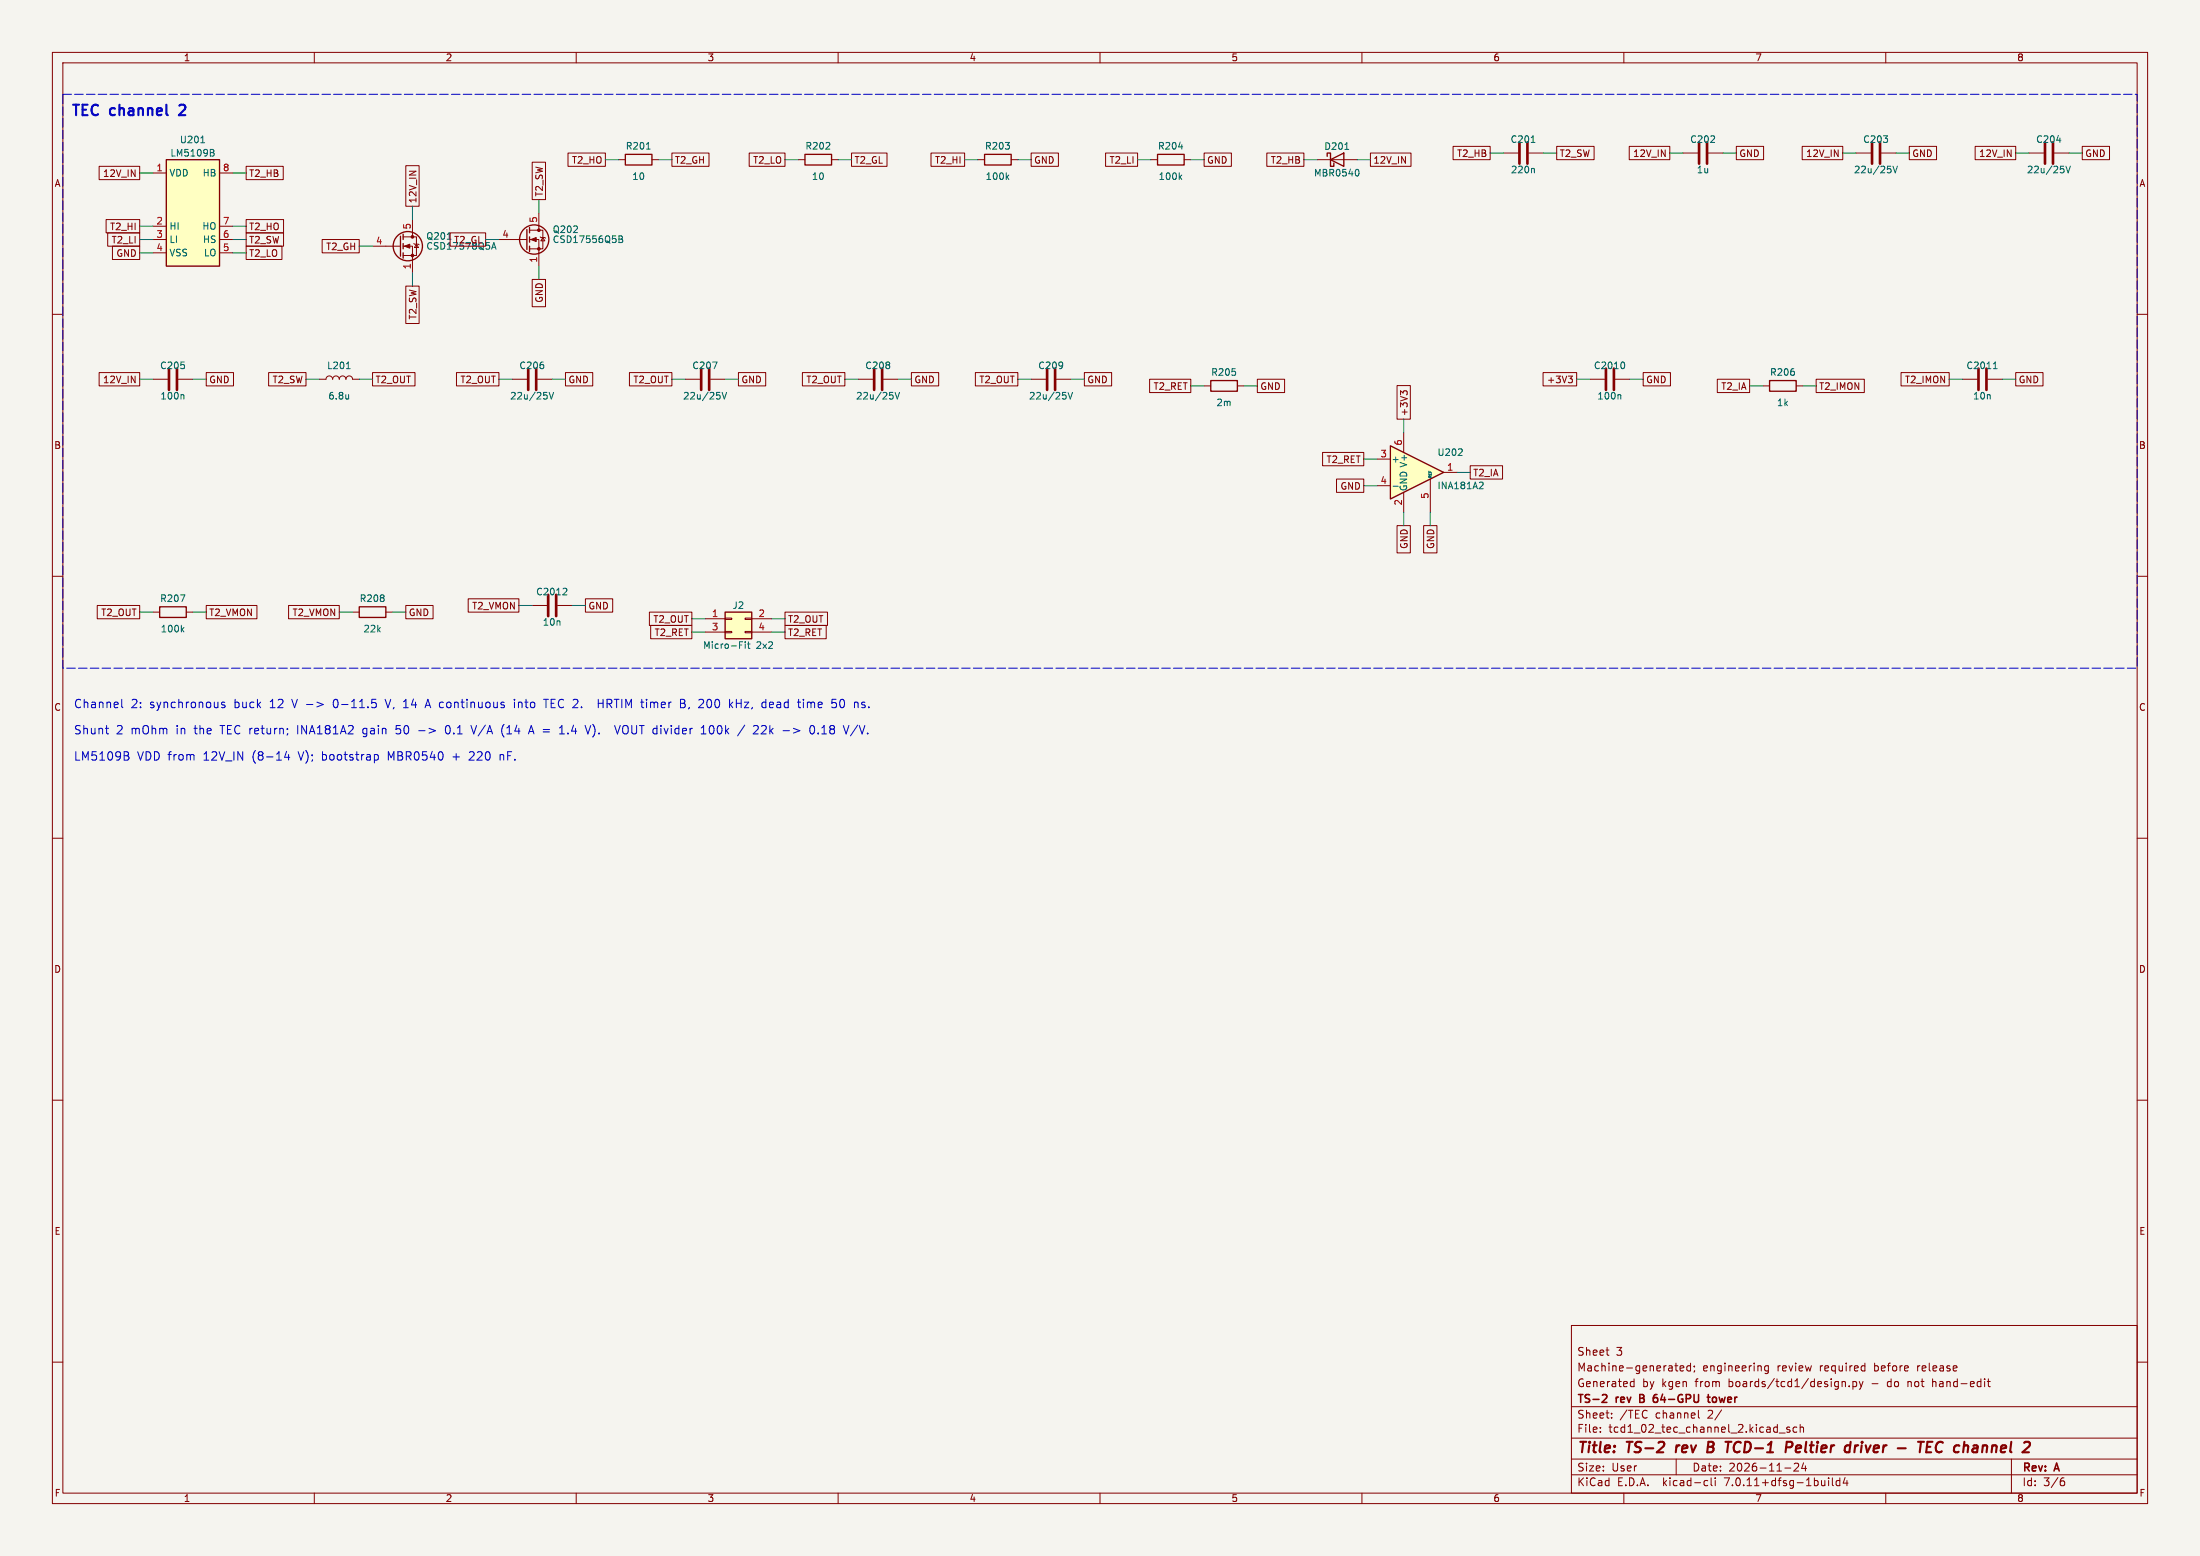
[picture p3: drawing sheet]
<svg xmlns="http://www.w3.org/2000/svg" width="420mm" height="297mm" viewBox="0 0 420 297" stroke-linecap="round" stroke-linejoin="round" font-family="sans-serif">
<path d="M0 0h420v297h-420z" fill="#f5f4ef" stroke="#f5f4ef" stroke-width=".19"/>
<g fill="none" stroke="#840000" stroke-width=".19">
<path d="M10 10h400v277h-400zM12 12h396v273h-396zM60 10v2M110 10v2M160 10v2M210 10v2M260 10v2M310 10v2M360 10v2M186.7 30.5h1.3M193 30.5h1.3M219.7 30.5h1.3"/>
<path d="M226.1 30.5h1.2M251.5 30.5h7.6M287 29.2h2.8M291.8 29.2h2.8M321.3 29.2h2.8M326.1 29.2h2.8M354.3 29.2h2.8M359.2 29.2h2.7M387.3 29.2h2.8M392.2 29.2h2.8M10 60h2M95.2 45.7h5.4"/>
<path d="M101.1 45.7h1.8v5.1M101.1 43.9h2.5v3.6h-2.5M102.9 40.6v3.3M103.1 45.2l1 .3M103.6 45.3l.4 .7h-.7zM408 60h2M61 72.4h1.2a.64 .64 0 0 1 .7-.6 .64 .64 0 0 1 .6 .6 .64 .64 0 0 1 .6-.6 .64 .64 0 0 1 .7 .6 .64 .64 0 0 1 .6-.6 .64 .64 0 0 1 .6 .6 .64 .64 0 0 1 .7-.6 .64 .64 0 0 1 .6 .6h1.3M97.8 72.4h2.8M102.6 72.4h2.8M130.8 72.4h2.8M135.6 72.4h2.8M163.8 72.4h2.8"/>
<path d="M168.7 72.4h2.7M196.8 72.4h2.8M201.7 72.4h2.8M229.9 73.7h1.2M236.2 73.7h1.3M303.5 72.4h2.8M308.4 72.4h2.7M336.5 73.7h1.3M342.9 73.7h1.3M374.6 72.4h2.8M379.5 72.4h2.8M10 110h2"/>
<path d="M101.6 115.6h2.8M106.4 115.6h2.8M408 110h2M10 160h2M408 160h2M10 210h2M408 210h2M10 260h2M300 253h108v32h-108zM306.6 257.7h.6M307 258.7h.2M408 260h2"/>
<path d="M300 278.5h108M300 274.5h108M300 268.5h108M305.5 273.2v.2M305.5 272.5v.1M307.7 270.5v.2M307.7 269.8v.1M311.4 264.6h.5M311.4 263.8h.5M311.9 263.2v1.5M319.7 260.7h.6M320 278.5v3"/>
<path d="M320 261.6l.3 .1M320.7 261.2l.7-.2v-.2l-.5-.1-.2 .2 .1 .7h.6M322.7 260.8l-.4-.1-.3 .3 .2 .6h.5M322.7 260.2v1.5M323.4 260.8v.1M323.5 261.6l-.1 .3M324.2 269.2v1.3l.2 .2M337.6 260.8l-.4-.1-.3 .3 .1 .6h.6M337.6 260.7v1.2l-.3 .3-.4-.1M339.7 273.5h1.1M341.7 272.5l-.4-.1-.2 .2 .1 .2 .5 .2v.3h-.6M342.5 279.4l.6-.1 .2 .1 .1 .3-1 1.1h1"/>
<path d="M343 272.5l-.4-.1-.3 .3 .1 .6h.6M343.7 272.5l.2-.1 .3 .1 .1 .9M343.7 271.9v1.5M344.3 279.2l-.4 1.1h1M344.7 279.8v1M351.7 263.8l.2-.1 .3 .1 .1 .9M351.7 263.7v1M353 264.5v.2M353.7 263.8l.5-.1 .2 .3-.1 .6h-.6M353.7 263.7v1.5M354.9 263.7l.4 1M355.3 264.7l-.4 .5"/>
<path d="M355.6 260.7l.4 .1M355.7 263.7l-.4 1M356 261.6l-.4 .1M356 260.2v1.5M364.2 263.7v1M364.3 263.8h-.1M368.9 263.2v1.5M369.2 263.7l-.3 .1M379.4 263.7h.5M379.6 263.2v1.3l.3 .2M384 278.5v6.5M60 285v2"/>
<path d="M110 285v2M160 285v2M210 285v2M260 285v2M300 281.5h108M310 285v2M325.6 282.6l.4 .1M326 283.5l-.4 .1M326.7 282.1v1.3l.2 .2M327.4 282.1v.1M327.4 282.6v1M340.7 280.2h1.2"/>
<path d="M349.1 282.1v.1M349.1 282.6v1M349.8 282.1v1.3l.2 .2M351.2 282.7l-.4-.1-.3 .3 .2 .6h.5M351.2 282.1v1.5M352.2 282l-.3 1.1h.9M352.6 282.6v1M360 285v2M393.6 282.7h.3l.3 .2-.1 .5-.5 .2M394 282.1l-.4 .1"/>
</g>
<g fill="none" stroke="#840000" stroke-width=".4">
<path d="M320.1 275.9l-.2 1.3M326 276.2h.7M326.7 276.2l.3 .1M326.8 275.2h-.6l-.3 2 1-.1M326.9 276.1l-.2 .1M331.5 275.3a1.11 1.11 0 0 0 0 1.9M341 276.3h.7a.55 .55 0 0 0 .5-.5 .55 .55 0 0 0-.3-.6h-.8l-.2 2M343.6 275.9h-.4l-.3 .3v.9l.5 .1M343.8 276.3l-1 .2M354.2 275.9l-.2 1.3M354.7 275.9l-.4 .1-.2 .3M355.4 275.9l-.2 1.3"/>
<path d="M355.5 275.2v.2M355.5 275.2l.1 .1-.1 .1M366.2 275.2h1.1M366.7 275.2l-.2 2M368.9 275.2h-.9l-.3 2M370.9 275.4a.88 .88 0 0 0-1 0 .88 .88 0 0 0-.4 .9 .69 .69 0 0 0 .4 .8 .69 .69 0 0 0 .8-.1"/>
</g>
<path d="M306.1 266.2l.5 .1 .2 .3-1 1.1h1M313 266.9h.5M313.5 266.2h-.5v1.5h.6M315.8 267.6h.5M315.8 266.8h.5M316.3 266.2a.53 .53 0 0 0-.6 .3M325.9 266.7h.6M326.1 266.2v1.3l.4 .2M327.4 266.7l-.4 .1-.1 .2 .1 .5 .4 .2" fill="none" stroke="#840000" stroke-width=".3"/>
<g fill="none" stroke="#840000" stroke-width=".51">
<path d="M290.1 27.2v4M291.6 27.2v4M324.4 27.2v4M325.9 27.2v4M357.4 27.2v4M358.9 27.2v4M390.4 27.2v4M391.9 27.2v4M100.8 70.4v4M102.4 70.4v4M133.9 70.4v4M135.4 70.4v4"/>
<path d="M166.9 70.4v4M168.4 70.4v4M199.9 70.4v4M201.4 70.4v4M306.6 70.4v4M308.1 70.4v4M377.7 70.4v4M379.2 70.4v4M104.6 113.5v4.1M106.2 113.5v4.1"/>
</g>
<g fill="none" stroke="#006464" stroke-width=".19">
<path d="M192.2 33.8l.4 .5M192.6 33.4l-.5 .5M225 28h.8M225.2 33.8l.4 .5M225.6 33.4l-.5 .5M256.8 28.5h.7M259.1 32.3a.8 .8 0 0 1 0 1.3M292.3 27.2h.7M292.7 32.1l.2 .2v.7M361 32.3v.6M361.4 31.7l.4 1.3 .4-1.3M392.6 26.8h.8"/>
<path d="M394 32.3v.6M394.4 31.7l.4 1.3 .4-1.3M118.2 45h.4l.2 .3-.2 .3 .2 .2 .1 .3-.3 .2h-.4zM118.2 45.6h.4M66.1 70.4h.8M66.6 75.3v.9M66.6 76l-.1 .1M104.4 75.5v.5M104.8 74.9l.5 1.3 .4-1.3M136 69.1h.9l-.6 1.3M137.4 75.5v.5M137.9 74.9l.4 1.3 .4-1.3"/>
<path d="M170.5 75.5v.5M170.9 74.9l.4 1.3 .4-1.3M203.5 75.5v.5M203.9 74.9l.4 1.3 .4-1.3M309.2 75.3l.2 .2v.7M309.8 69.1a.79 .79 0 0 1 0 1.3M380.5 70.4h.8M380.7 69.4l.2-.3v1.3M108 112.3l.2 .2v.3l-.8 .7h.8"/>
</g>
<g fill="none" stroke="#840000" stroke-width=".25">
<path d="M188 29.5h5v2h-5zM221 29.5h5.1v2h-5.1zM253.4 29.8v-.6h.6v2.6h.6v-.7M254 30.5l2.5-1.3v2.6zM100.6 43.8v3.8M101.1 43.4v1.1M101.1 45.2v1M101.1 47v1M231.1 72.6h5.1v2.1h-5.1zM337.8 72.6h5.1v2.1h-5.1z"/>
<circle cx="102" cy="45.7" r="2.79"/>
</g>
<g fill="#840000" stroke="#840000" stroke-width=".19">
<path d="M101.3 45.7l1.1-.4v.8z"/>
<circle cx="102.9" cy="47.5" r=".25"/>
<circle cx="102.9" cy="43.9" r=".25"/>
</g>
<path d="M265.4 85.1l10.2 5.1-10.2 5.1z" fill="#ffffc2"/>
<g fill="none" stroke="#840000" stroke-width=".25">
<path d="M31.7 30.5h10.2v20.3h-10.2zM119.4 29.5h5.1v2h-5.1zM153.7 29.5h5v2h-5zM76.5 45.1v3.8M77 44.7v1M77 46.5v1M77 48.3v1M265.4 85.1l10.2 5.1-10.2 5.1zM30.5 115.8h5.1v2.1h-5.1zM68.6 115.8h5.1v2.1h-5.1zM138.4 116.8h5.1v5.1h-5.1z"/>
<circle cx="77.9" cy="47" r="2.79"/>
</g>
<g fill="none" stroke="#840000" stroke-width=".19">
<path d="M18.9 31.8h7.8v2.5h-7.8zM29.2 33h2.5M41.9 33h2.5M47 31.8h7.1v2.5h-7.1zM77.5 31.6h2.5v7.8h-2.5zM101.6 31h2.5v7.1h-2.5zM108.4 29.2h7.2v2.6h-7.2zM118.1 30.5h1.3M124.5 30.5h1.2M128.3 29.2h7v2.6h-7zM143 29.2h6.9v2.6h-6.9zM152.4 30.5h1.3"/>
<path d="M158.7 30.5h1.3M162.6 29.2h6.7v2.6h-6.7zM177.7 29.2h6.4v2.6h-6.4zM196.8 29.2h5.3v2.6h-5.3zM211.1 29.2h6.1v2.6h-6.1zM229.9 29.2h5.2v2.6h-5.2zM241.8 29.2h7.1v2.6h-7.1zM261.6 29.2h7.8v2.6h-7.8zM277.4 27.9h7.1v2.6h-7.1zM297.2 27.9h7.1v2.6h-7.1zM311 27.9h7.8v2.6h-7.8zM331.5 27.9h5.2v2.6h-5.2z"/>
<path d="M344 27.9h7.8v2.6h-7.8zM364.5 27.9h5.2v2.6h-5.2zM377.1 27.9h7.7v2.6h-7.7zM397.5 27.9h5.2v2.6h-5.2zM20.3 41.9h6.4v2.6h-6.4zM20.6 44.4h6.1v2.6h-6.1zM21.5 47h5.2v2.5h-5.2zM29.2 43.2h2.5M29.2 45.7h2.5M29.2 48.3h2.5M41.9 43.2h2.5M41.9 45.7h2.5"/>
<path d="M41.9 48.3h2.5M47 41.9h7.1v2.6h-7.1zM47 47h6.8v2.5h-6.8zM47 44.4h7.1v2.6h-7.1zM61.5 45.7h7.1v2.6h-7.1zM71.1 47h5.4M77 47h1.7v5.1M77 45.2h2.5v3.6h-2.5M77.5 54.6h2.5v7.1h-2.5zM78.7 41.9v3.3M79 46.5l1 .2M79.5 46.6l.4 .6h-.8z"/>
<path d="M85.9 44.4h6.8v2.6h-6.8zM101.6 53.3h2.5v5.2h-2.5zM18.9 71.1h7.8v2.6h-7.8zM29.2 72.4h2.8M34 72.4h2.8M39.4 71.1h5.2v2.6h-5.2zM51.3 71.1h7.1v2.6h-7.1zM71.1 71.1h8.1v2.6h-8.1zM87.1 71.1h8.1v2.6h-8.1zM107.9 71.1h5.3v2.6h-5.3zM120.2 71.1h8.1v2.6h-8.1zM141 71.1h5.2v2.6h-5.2z"/>
<path d="M153.2 71.1h8.1v2.6h-8.1zM174 71.1h5.2v2.6h-5.2zM186.2 71.1h8.1v2.6h-8.1zM207 71.1h5.2v2.6h-5.2zM219.5 72.4h7.8v2.5h-7.8zM240 72.4h5.2v2.5h-5.2zM266.7 73.6h2.5v6.4h-2.5zM267.9 75l-.5-.4v.8M267.9 74.8l.2-.2h.3l.2 .2M294.6 71.1h6.4v2.6h-6.4zM299.4 71.8h.8l-.5 .5M299.9 72.3l.3 .2v.3l-.3 .3"/>
<path d="M313.7 71.1h5.2v2.6h-5.2zM327.8 72.4h6.2v2.5h-6.2zM346.7 72.4h9.2v2.5h-9.2zM362.9 71.1h9.2v2.6h-9.2zM384.8 71.1h5.2v2.6h-5.2zM252.5 86.4h7.8v2.5h-7.8zM255.1 91.4h5.2v2.6h-5.2zM262.9 87.6h2.5M262.9 92.7h2.5M268 82.6v3.8M268 94v3.8M273 91.4v6.4"/>
<path d="M275.6 90.2h2.5M280.7 88.9h6.1v2.5h-6.1zM18.6 115.6h8.1v2.5h-8.1zM29.2 116.8h1.3M35.6 116.8h1.2M39.4 115.6h9.6v2.5h-9.6zM55.1 115.6h9.7v2.5h-9.7zM67.3 116.8h1.3M73.7 116.8h1.2M77.5 115.6h5.2v2.5h-5.2zM89.4 114.3h9.7v2.5h-9.7zM111.8 114.3h5.2v2.5h-5.2z"/>
<path d="M124 116.8h8.1v2.6h-8.1zM124.2 119.4h7.9v2.5h-7.9zM134.6 118.1h3.8M138.4 118h1.3v.2h-1.3zM142.2 118h1.3v.2h-1.3zM143.5 118.1h3.8M149.9 116.8h8.1v2.6h-8.1zM149.9 119.4h7.8v2.5h-7.8zM266.7 100.3h2.5v5.2h-2.5zM271.8 100.3h2.5v5.2h-2.5zM134.6 120.7h3.8M138.4 120.5h1.3v.3h-1.3z"/>
<path d="M142.2 120.5h1.3v.3h-1.3zM143.5 120.7h3.8"/>
</g>
<g fill="none" stroke="#006464" stroke-width=".19">
<path d="M38.3 27.2h.8M40.2 28.5l.6 .1v.3l-.2 .2M40.2 29.1h.4M40.6 29.1l.3 .3-.1 .3-.6 .1M123.4 28.5h.7M85.4 45.7h.7M93.8 47.6l.5-1.3 .4 1.3M94 47.2h.6M34.9 75.3l.2 .2v.7M266 92.8h.9M278.4 86.9h.7M279.1 85.8v.4"/>
<path d="M282.9 92l.2 .3v.3l-.7 .7h.7M34.4 113.5h.9l-.6 1.3M35.1 119.8l-.5 .5M34.7 120.1l.4 .5M141.2 123.1h.4M141.2 122.5h.6M142.3 122.5v.1M142.3 122.9v.9M142.7 122.9h.5M142.9 122.5v1.1l.3 .2"/>
</g>
<g fill="#ffffc2" stroke="#ffffc2" stroke-width=".19">
<path d="M138.4 116.8h5.1v5.1h-5.1z"/>
<path d="M31.7 30.5h10.2v20.3h-10.2z"/>
</g>
<g fill="#840000" stroke="#840000" stroke-width=".19">
<path d="M77.2 47l1-.4v.8z"/>
<circle cx="78.7" cy="48.8" r=".25"/>
<circle cx="78.7" cy="45.2" r=".25"/>
</g>
<path d="M32.3 70.4v4M33.8 70.4v4" fill="none" stroke="#840000" stroke-width=".51"/>
<g fill="none" stroke="#0000c2" stroke-width=".19">
<path d="M20.1 139h.6M23.2 133.5v1.4l.3 .2M42.9 134.1l-.4-.1-.2 .2 .1 .3 .5 .1v.4h-.6M60.5 134l1.2 .5-1.2 .4M69.3 139.2v.7M71 133.5h.8M71.2 134.1h.3l.4 .3-.1 .5-.6 .2M73.5 133.5l.6 1.6M75.6 139.9l.2 .2M76.4 138.5h-.7l-.1 .7 .2-.1M79.9 139.5h1.2M81.3 134.6h.8"/>
<path d="M81.7 133.5l-.6 1.6M85.6 138.5a.85 .85 0 0 0-.6 .8 .85 .85 0 0 0 .6 .8M89.9 138.5l.5 1.6 .6-1.6M96.2 138.3a1.83 1.83 0 0 0 0 2.4M98.2 133.5v.1M98.2 134v1.1M101 139.6h.8M103.8 133.5h.9M104.2 133.5v1.6M107.1 138.7l.2-.2v1.6M112.8 138.5l-.6 1.6M114.2 133.5v1.6"/>
<path d="M114.2 134.2h.9M115.1 133.5v1.6M117.3 138.5l.6 1.6 .5-1.6M119.1 138.6a1.14 1.14 0 0 0 0 1.4M129.9 133.5h.5l.3 .1v.3l-.3 .3M129.9 134.2h.5M130.4 134.2a.43 .43 0 0 1 .4 .4 .43 .43 0 0 1-.3 .5h-.6M135.9 138.5a.85 .85 0 0 0-.5 .8 .85 .85 0 0 0 .5 .8M140.6 134.2h.9M140.6 133.5v1.6M142.2 138.4l-1.4 2.1M146 138.5l-.6 .1"/>
<path d="M146.2 139.2l-.9 .9h1M147.4 134h-.3l-.2 .2 .1 .8 .4 .1M147.7 134.4l-.8 .2M151.5 139l1.2 .5-1.2 .4M154.1 134v1.1M154.4 134l-.3 .2M155 138.5a.85 .85 0 0 1 .5 .8 .85 .85 0 0 1-.5 .8M156.2 139.9v.2M157 138.9h-.1M160.8 133.5a.85 .85 0 0 0-.5 .8 .85 .85 0 0 0 .5 .8M163.7 138.4l-1.3 2.1M164.6 134.5l.4 .1 .2 .2-.1 .2-.4 .1"/>
<path d="M164.6 134.1h.5M20.4 140l.3 .1M23.7 143.5h.5l.3 .1v.3l-.3 .3M23.7 144.2h.5M24.2 144.2a.43 .43 0 0 1 .4 .4 .43 .43 0 0 1-.3 .5h-.6M54.7 143.4l-.4 1.2h1M55.1 144v1.1M71.6 144l.5 .1 .1 .2v.6l-.6 .2M89.8 143.5l-.2 .1M90.4 144.2l-.9 .9h1M95.5 144v1.1M95.9 144l-.4 .2"/>
<path d="M100.9 140.1l.5-1.6 .5 1.6M106.8 140.1h.9M133.9 140.1h.9M156.9 140.1h.9"/>
</g>
<path d="M34.3 20.1l-.1 .1M35.3 20.8l-1.2 1.2h1.3" fill="none" stroke="#0000c2" stroke-width=".4"/>
<path d="M12 18h396v109.5h-396v-109.5" fill="none" stroke="#0000c2" stroke-width=".19" stroke-dasharray="1.6 .6"/>
<g fill="none" stroke="#009600" stroke-width=".19">
<path d="M26.7 33h2.5M44.4 33h2.6M78.7 39.4v2.5M102.9 38.1v2.5M115.6 30.5h2.5M125.7 30.5h2.6M149.9 30.5h2.5M160 30.5h2.6M184.1 30.5h2.6M194.3 30.5h2.5M217.2 30.5h2.5M227.3 30.5h2.6"/>
<path d="M248.9 30.5h2.6M259.1 30.5h2.5M284.5 29.2h2.5M294.6 29.2h2.6M318.8 29.2h2.5M328.9 29.2h2.6M351.8 29.2h2.5M361.9 29.2h2.6M384.8 29.2h2.5M395 29.2h2.5M26.7 45.7h2.5M26.7 48.3h2.5"/>
<path d="M26.7 43.2h2.5M44.4 45.7h2.6M44.4 48.3h2.6M44.4 43.2h2.6M68.6 47h2.5M78.7 52.1v2.5M92.7 45.7h2.5M102.9 50.8v2.5M26.7 72.4h2.5M36.8 72.4h2.6M58.4 72.4h2.6M68.6 72.4h2.5"/>
<path d="M95.2 72.4h2.6M105.4 72.4h2.5M128.3 72.4h2.5M138.4 72.4h2.6M161.3 72.4h2.5M171.4 72.4h2.6M194.3 72.4h2.5M204.5 72.4h2.5M227.3 73.7h2.6M237.5 73.7h2.5M301 72.4h2.5M311.1 72.4h2.6"/>
<path d="M334 73.7h2.5M344.2 73.7h2.5M372.1 72.4h2.5M382.3 72.4h2.5M260.3 87.6h2.6M260.3 92.7h2.6M268 80v2.6M268 97.8v2.5M273 97.8v2.5M278.1 90.2h2.6M26.7 116.8h2.5M36.8 116.8h2.6"/>
<path d="M64.8 116.8h2.5M74.9 116.8h2.6M99.1 115.6h2.5M109.2 115.6h2.6M132.1 118.1h2.5M147.3 118.1h2.6M132.1 120.7h2.5M147.3 120.7h2.6"/>
</g>
<g font-size="2.8" fill="#0000c2">
<text x="13.5" y="22.3">TEC</text>
<text x="21.2" y="22.3">channel</text>
<text x="35.2" y="22.3">2</text>
</g>
<g font-size="2.8" fill="#840000">
<text x="301" y="277.9">Title:</text>
<text x="310.6" y="277.9">TS-2</text>
<text x="320.8" y="277.9">rev</text>
<text x="327.6" y="277.9">B</text>
<text x="331.9" y="277.9">TCD-1</text>
<text x="344.1" y="277.9">Peltier</text>
<text x="356.3" y="277.9">driver</text>
<text x="367.1" y="277.9">-</text>
<text x="371.9" y="277.9">TEC channel</text>
</g>
<g font-size="2.2" fill="#0000c2">
<text x="14" y="135.3">Channel</text>
<text x="25" y="135.3">2:</text>
<text x="28.6" y="135.3">synchronous</text>
<text x="44.8" y="135.3">buck</text>
<text x="51.7" y="135.3">12</text>
<text x="56.1" y="135.3">V -&gt;</text>
<text x="64.2" y="135.3">0-11.5</text>
<text x="74.4" y="135.3">V, 14</text>
<text x="82.3" y="135.3">A continuous</text>
<text x="99.4" y="135.3">into</text>
<text x="105.3" y="135.3">TEC 2.</text>
<text x="115.9" y="135.3">HRTIM timer</text>
<text x="131.9" y="135.3">B,</text>
<text x="135.6" y="135.3">200</text>
<text x="141.5" y="135.3">kHz,</text>
<text x="147.9" y="135.3">dead</text>
<text x="155" y="135.3">time</text>
<text x="161.5" y="135.3">50</text>
<text x="165.9" y="135.3">ns.</text>
<text x="14" y="140.3">Shunt</text>
<text x="22.1" y="140.3">2</text>
<text x="25" y="140.3">mOhm</text>
<text x="33.8" y="140.3">in</text>
<text x="37.3" y="140.3">the</text>
<text x="42.4" y="140.3">TEC return;</text>
<text x="57.3" y="140.3">INA181A2</text>
<text x="70" y="140.3">gain</text>
<text x="76.4" y="140.3">50</text>
<text x="80.8" y="140.3">-&gt;</text>
<text x="86.1" y="140.3">0.1</text>
<text x="91.3" y="140.3">V/A</text>
<text x="97.1" y="140.3">(14</text>
<text x="102.5" y="140.3">A =</text>
<text x="108.6" y="140.3">1.4</text>
<text x="113.8" y="140.3">V).</text>
<text x="119.7" y="140.3">VOUT divider</text>
<text x="136.3" y="140.3">100k</text>
<text x="143.6" y="140.3">/</text>
<text x="146.6" y="140.3">22k</text>
<text x="152.3" y="140.3">-&gt;</text>
<text x="157.6" y="140.3">0.18</text>
<text x="164.3" y="140.3">V/V.</text>
<text x="14" y="145.3">LM5109B</text>
<text x="26.2" y="145.3">VDD from</text>
<text x="38.9" y="145.3">12V_IN</text>
<text x="48.4" y="145.3">(8-14</text>
<text x="57.4" y="145.3">V);</text>
<text x="61.9" y="145.3">bootstrap</text>
<text x="74.6" y="145.3">MBR0540</text>
<text x="87.1" y="145.3">+</text>
<text x="90.4" y="145.3">220</text>
<text x="96.4" y="145.3">nF.</text>
</g>
<g font-size="2.1" fill="#840000">
<text x="301" y="262">Machine-generated;</text>
<text x="301" y="259">Sheet</text>
<text x="308.5" y="259">3</text>
<text x="325" y="262">engineering</text>
<text x="339.3" y="262">review</text>
<text x="347.5" y="262">required</text>
<text x="358" y="262">before</text>
<text x="366.4" y="262">release</text>
<text x="301" y="268.2">TS-2</text>
<text x="301" y="265">Generated</text>
<text x="308.6" y="268.2">rev</text>
<text x="313.5" y="265">by</text>
<text x="313.7" y="268.2">B</text>
<text x="316.9" y="268.2">64-GPU</text>
<text x="317.3" y="265">kgen</text>
<text x="323.8" y="265">from</text>
<text x="328" y="268.2">tower</text>
<text x="330.3" y="265">boards/tcd1/design.py</text>
<text x="357.7" y="265">-</text>
<text x="360.9" y="265">do</text>
<text x="364.9" y="265">not</text>
<text x="369.7" y="265">hand-edit</text>
<text x="301" y="273.7">File:</text>
<text x="301" y="271">Sheet:</text>
<text x="307.1" y="273.7">tcd1_02_tec_channel_2.kicad_sch</text>
<text x="309.2" y="271">/TEC</text>
<text x="316.1" y="271">channel</text>
<text x="326.2" y="271">2/</text>
<text x="301" y="281.1">Size:</text>
<text x="307.6" y="281.1">User</text>
<text x="323" y="281.1">Date:</text>
<text x="330" y="281.1">2026-11-24</text>
<text x="386" y="281.3">Rev:</text>
<text x="392.4" y="281.3">A</text>
<text x="301" y="283.9">KiCad</text>
<text x="308.7" y="283.9">E.D.A.</text>
<text x="317.6" y="283.9">kicad-cli</text>
<text x="329.5" y="283.9">7.0.11+dfsg-1build4</text>
<text x="386" y="283.9">Id:</text>
<text x="390.1" y="283.9">3/6</text>
</g>
<g font-size="1.8" fill="#840000">
<text x="35" y="11.9">1</text>
<text x="85" y="11.9">2</text>
<text x="135" y="11.9">3</text>
<text x="185" y="11.9">4</text>
<text x="235" y="11.9">5</text>
<text x="285" y="11.9">6</text>
<text x="335" y="11.9">7</text>
<text x="385" y="11.9">8</text>
<text x="10.3" y="35.9">A</text>
<text x="19.6" y="34">12V_IN</text>
<text x="47.5" y="34">T2_HB</text>
<text x="109.1" y="31.4">T2_HO</text>
<text x="128.7" y="31.4">T2_GH</text>
<text x="143.7" y="31.4">T2_LO</text>
<text x="163" y="31.4">T2_GL</text>
<text x="178.4" y="31.4">T2_HI</text>
<text x="197.3" y="31.4">GND</text>
<text x="211.7" y="31.4">T2_LI</text>
<text x="230.3" y="31.4">GND</text>
<text x="242.5" y="31.4">T2_HB</text>
<text x="262.1" y="31.4">12V_IN</text>
<text x="278.1" y="30.2">T2_HB</text>
<text x="297.7" y="30.2">T2_SW</text>
<text x="311.7" y="30.2">12V_IN</text>
<text x="331.9" y="30.2">GND</text>
<text x="344.7" y="30.2">12V_IN</text>
<text x="365" y="30.2">GND</text>
<text x="377.7" y="30.2">12V_IN</text>
<text x="398" y="30.2">GND</text>
<text x="408.3" y="35.9">A</text>
<text x="79.7" y="38.9" transform="rotate(-90 79.7 38.9)">12V_IN</text>
<text x="103.8" y="37.6" transform="rotate(-90 103.8 37.6)">T2_SW</text>
<text x="20.9" y="44.1">T2_HI</text>
<text x="21.2" y="46.7">T2_LI</text>
<text x="47.5" y="44.1">T2_HO</text>
<text x="47.5" y="46.7">T2_SW</text>
<text x="62.2" y="47.9">T2_GH</text>
<text x="86.6" y="46.7">T2_GL</text>
<text x="22.1" y="49.2">GND</text>
<text x="47.5" y="49.2">T2_LO</text>
<text x="103.8" y="57.9" transform="rotate(-90 103.8 57.9)">GND</text>
<text x="79.7" y="61.1" transform="rotate(-90 79.7 61.1)">T2_SW</text>
<text x="19.6" y="73.3">12V_IN</text>
<text x="39.8" y="73.3">GND</text>
<text x="51.9" y="73.3">T2_SW</text>
<text x="71.6" y="73.3">T2_OUT</text>
<text x="87.8" y="73.3">T2_OUT</text>
<text x="108.4" y="73.3">GND</text>
<text x="120.8" y="73.3">T2_OUT</text>
<text x="141.4" y="73.3">GND</text>
<text x="153.8" y="73.3">T2_OUT</text>
<text x="174.5" y="73.3">GND</text>
<text x="186.9" y="73.3">T2_OUT</text>
<text x="207.5" y="73.3">GND</text>
<text x="220.1" y="74.6">T2_RET</text>
<text x="240.5" y="74.6">GND</text>
<text x="295.2" y="73.3">+3V3</text>
<text x="314.2" y="73.3">GND</text>
<text x="328.5" y="74.6">T2_IA</text>
<text x="347.2" y="74.6">T2_IMON</text>
<text x="363.6" y="73.3">T2_IMON</text>
<text x="385.3" y="73.3">GND</text>
<text x="268.9" y="79.5" transform="rotate(-90 268.9 79.5)">+3V3</text>
<text x="10.3" y="85.9">B</text>
<text x="253.1" y="88.6">T2_RET</text>
<text x="408.2" y="85.9">B</text>
<text x="255.8" y="93.7">GND</text>
<text x="281.1" y="91.1">T2_IA</text>
<text x="268.9" y="104.9" transform="rotate(-90 268.9 104.9)">GND</text>
<text x="274" y="104.9" transform="rotate(-90 274 104.9)">GND</text>
<text x="19.2" y="117.8">T2_OUT</text>
<text x="39.8" y="117.8">T2_VMON</text>
<text x="55.7" y="117.8">T2_VMON</text>
<text x="77.9" y="117.8">GND</text>
<text x="90" y="116.5">T2_VMON</text>
<text x="112.2" y="116.5">GND</text>
<text x="124.6" y="119.1">T2_OUT</text>
<text x="150.3" y="119.1">T2_OUT</text>
<text x="124.9" y="121.6">T2_RET</text>
<text x="150.3" y="121.6">T2_RET</text>
<text x="10.3" y="135.9">C</text>
<text x="408.2" y="135.9">C</text>
<text x="10.3" y="185.9">D</text>
<text x="408.2" y="185.9">D</text>
<text x="10.3" y="235.9">E</text>
<text x="408.3" y="235.9">E</text>
<text x="10.3" y="285.9">F</text>
<text x="35" y="286.9">1</text>
<text x="85" y="286.9">2</text>
<text x="135" y="286.9">3</text>
<text x="185" y="286.9">4</text>
<text x="235" y="286.9">5</text>
<text x="285" y="286.9">6</text>
<text x="335" y="286.9">7</text>
<text x="385" y="286.9">8</text>
<text x="408.3" y="285.9">F</text>
</g>
<g font-size="1.8" fill="#006464">
<text x="34.2" y="27.5">U201</text>
<text x="119.4" y="28.7">R201</text>
<text x="153.7" y="28.7">R202</text>
<text x="187.9" y="28.7">R203</text>
<text x="221" y="28.7">R204</text>
<text x="252.7" y="28.8">D201</text>
<text x="288.3" y="27.5">C201</text>
<text x="322.6" y="27.5">C202</text>
<text x="355.6" y="27.5">C203</text>
<text x="388.6" y="27.5">C204</text>
<text x="32.3" y="33.9">VDD</text>
<text x="32.4" y="30.1">LM5109B</text>
<text x="38.6" y="33.9">HB</text>
<text x="120.6" y="34.5">10</text>
<text x="154.9" y="34.5">10</text>
<text x="188.1" y="34.5">100k</text>
<text x="221.1" y="34.5">100k</text>
<text x="250.8" y="33.9">MBR0540</text>
<text x="288.3" y="33.3">220n</text>
<text x="323.8" y="33.3">1u</text>
<text x="353.8" y="33.3">22u/25V</text>
<text x="386.9" y="33.3">22u/25V</text>
<text x="32.3" y="44">HI</text>
<text x="32.3" y="46.6">LI</text>
<text x="38.5" y="44">HO</text>
<text x="38.7" y="46.6">HS</text>
<text x="81.3" y="45.9">Q201</text>
<text x="81.3" y="47.9">CSD17578Q5A</text>
<text x="105.4" y="44.7">Q202</text>
<text x="105.4" y="46.6">CSD17556Q5B</text>
<text x="32.3" y="49.1">VSS</text>
<text x="38.8" y="49.1">LO</text>
<text x="30.5" y="70.7">C205</text>
<text x="62.3" y="70.7">L201</text>
<text x="99" y="70.7">C206</text>
<text x="132.1" y="70.7">C207</text>
<text x="165.1" y="70.7">C208</text>
<text x="198.1" y="70.7">C209</text>
<text x="231.1" y="71.9">R205</text>
<text x="304.2" y="70.7">C2010</text>
<text x="337.8" y="71.9">R206</text>
<text x="375.3" y="70.7">C2011</text>
<text x="30.5" y="76.5">100n</text>
<text x="62.6" y="76.5">6.8u</text>
<text x="97.3" y="76.5">22u/25V</text>
<text x="130.3" y="76.5">22u/25V</text>
<text x="163.3" y="76.5">22u/25V</text>
<text x="196.4" y="76.5">22u/25V</text>
<text x="232.1" y="77.7">2m</text>
<text x="304.8" y="76.5">100n</text>
<text x="339.1" y="77.7">1k</text>
<text x="376.6" y="76.5">10n</text>
<text x="265.6" y="88.5">+</text>
<text x="274.3" y="87.2">U202</text>
<text x="268.8" y="93.9" transform="rotate(-90 268.8 93.9)">GND V+</text>
<text x="274.3" y="93.6">INA181A2</text>
<text x="102.3" y="113.8">C2012</text>
<text x="30.5" y="115.1">R207</text>
<text x="68.6" y="115.1">R208</text>
<text x="103.5" y="119.6">10n</text>
<text x="139.8" y="116.4">J2</text>
<text x="30.6" y="120.9">100k</text>
<text x="69.3" y="120.9">22k</text>
<text x="134.1" y="124.1">Micro-Fit</text>
<text x="144.4" y="124.1">2x2</text>
</g>
<g font-size="1.8" fill="#a90000">
<text x="29.8" y="32.8">1</text>
<text x="42.5" y="32.8">8</text>
<text x="29.8" y="42.9">2</text>
<text x="29.8" y="45.5">3</text>
<text x="42.5" y="45.5">6</text>
<text x="42.5" y="42.9">7</text>
<text x="71.7" y="46.7">4</text>
<text x="78.5" y="43.9" transform="rotate(-90 78.5 43.9)">5</text>
<text x="95.8" y="45.5">4</text>
<text x="102.6" y="42.6" transform="rotate(-90 102.6 42.6)">5</text>
<text x="29.8" y="48">4</text>
<text x="42.5" y="48">5</text>
<text x="78.5" y="51.5" transform="rotate(-90 78.5 51.5)">1</text>
<text x="102.6" y="50.2" transform="rotate(-90 102.6 50.2)">1</text>
<text x="263.5" y="87.4">3</text>
<text x="267.7" y="85.2" transform="rotate(-90 267.7 85.2)">6</text>
<text x="276.2" y="89.9">1</text>
<text x="263.5" y="92.5">4</text>
<text x="272.8" y="95.3" transform="rotate(-90 272.8 95.3)">5</text>
<text x="267.7" y="96.6" transform="rotate(-90 267.7 96.6)">2</text>
<text x="135.8" y="117.9">1</text>
<text x="144.7" y="117.9">2</text>
<text x="135.8" y="120.4">3</text>
<text x="144.7" y="120.4">4</text>
</g>
<text font-size=".7" fill="#006464" x="273.5" y="91.3" transform="rotate(-90 273.5 91.3)">REF</text>
</svg>
